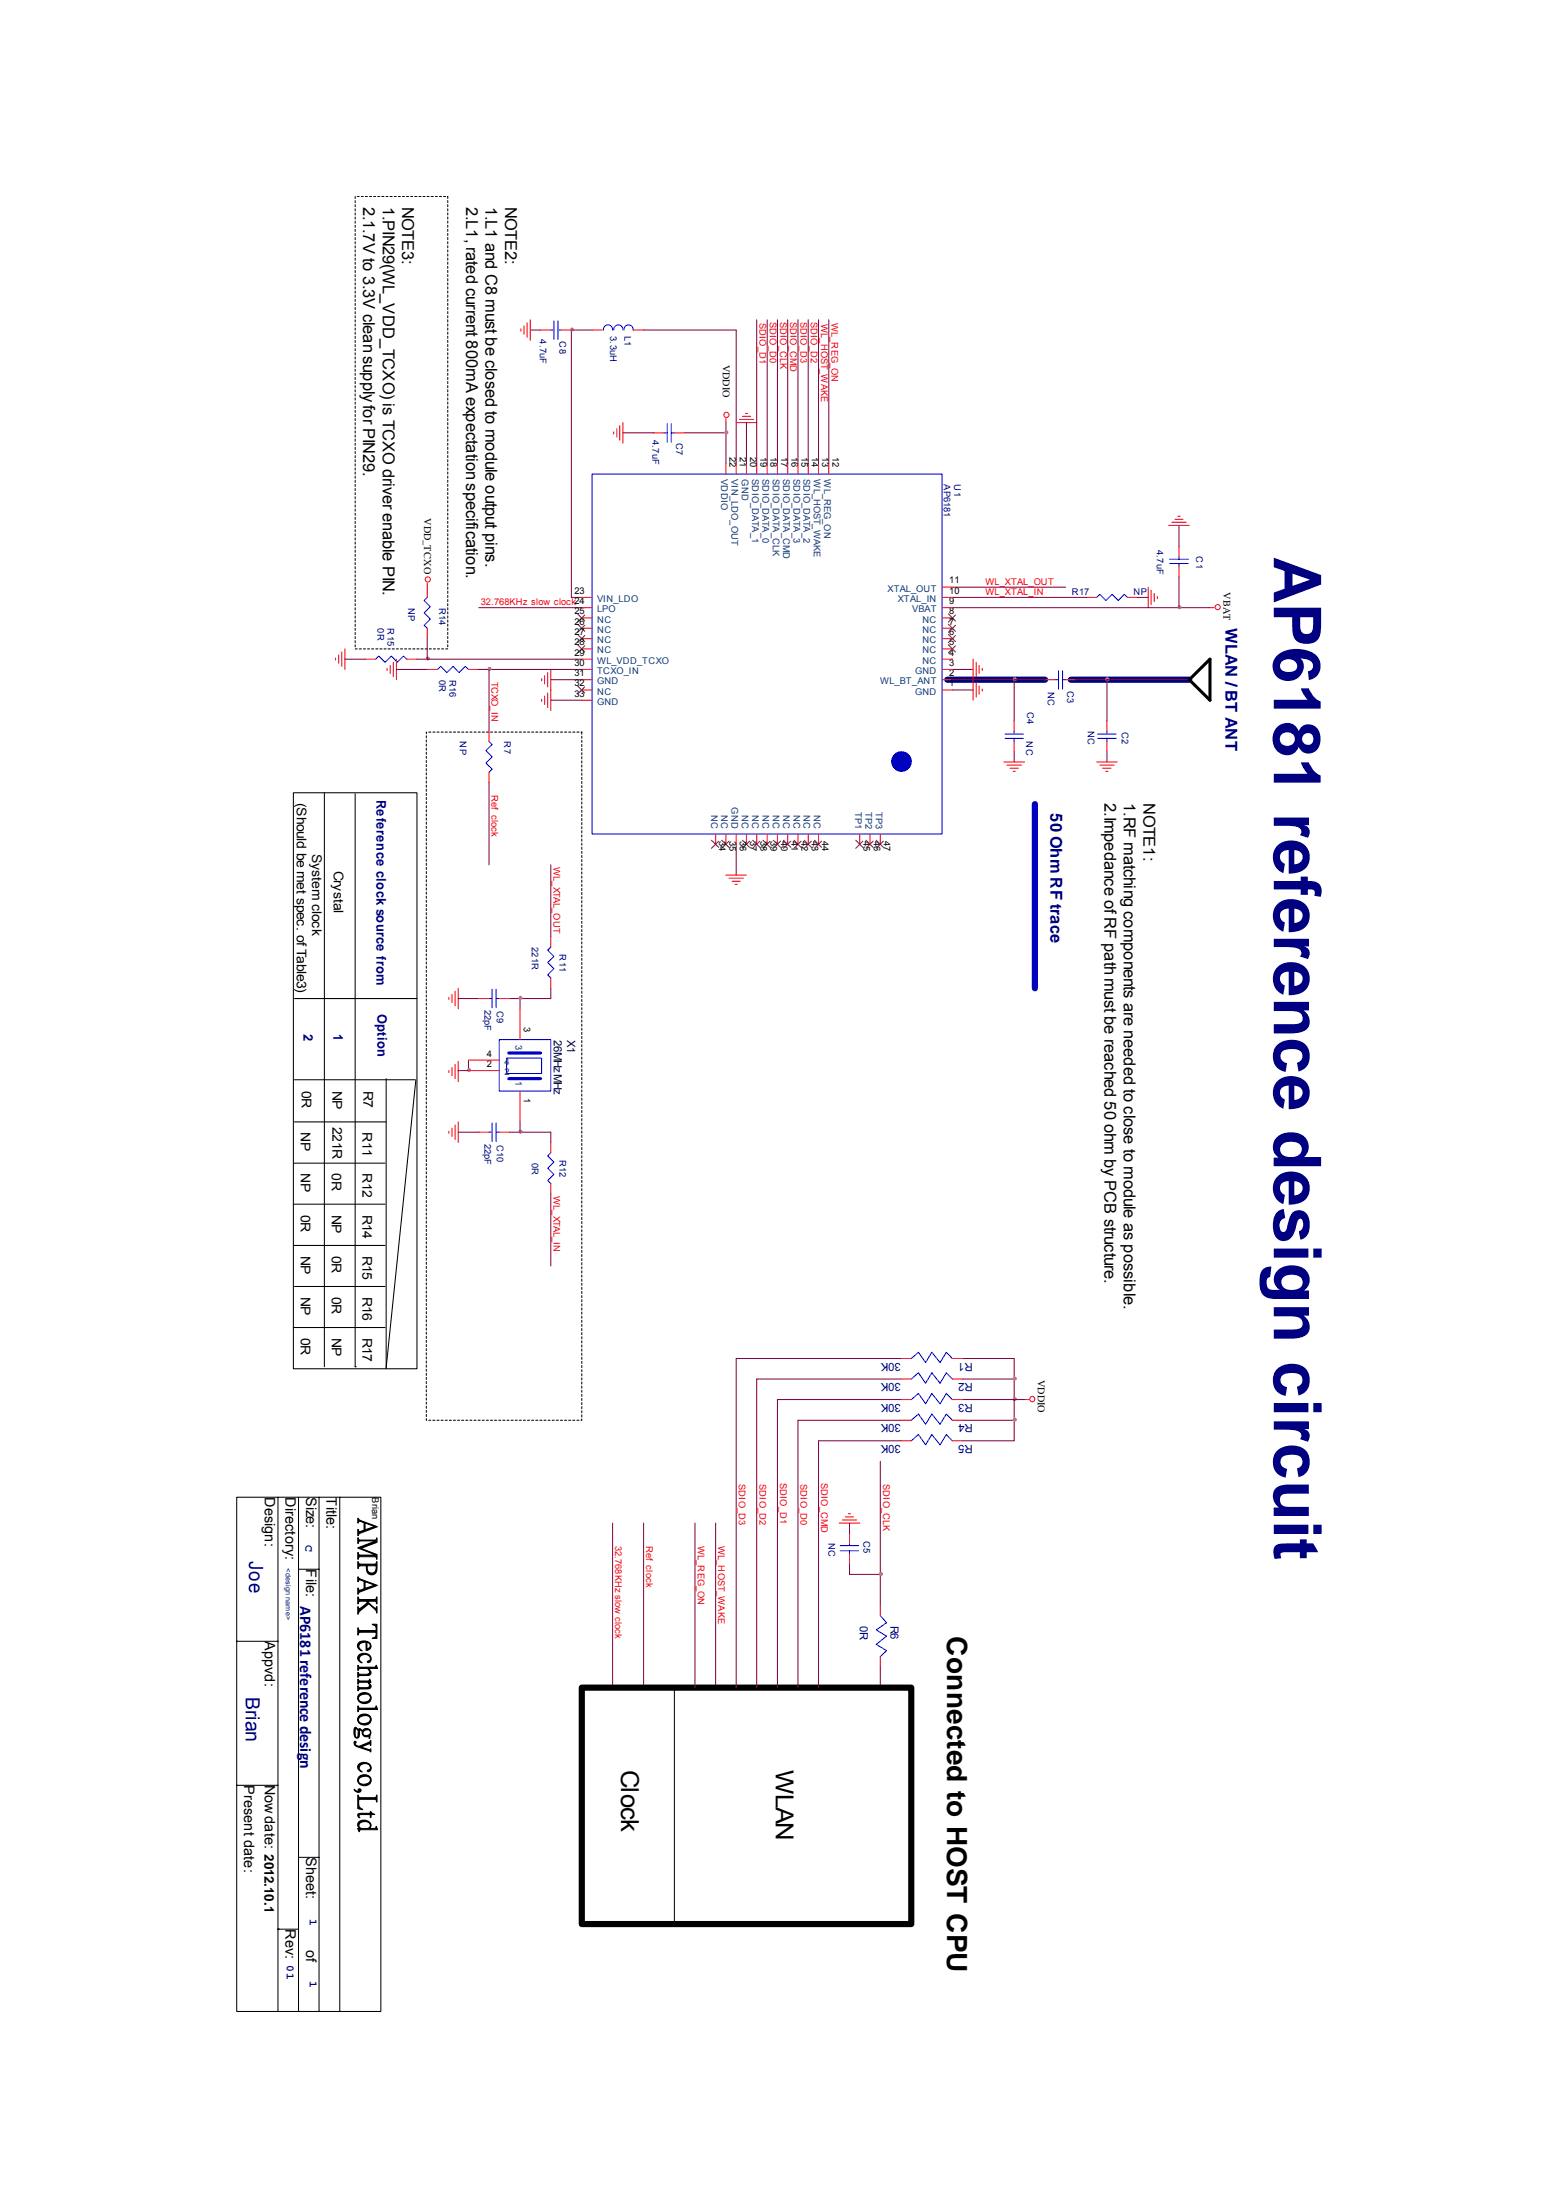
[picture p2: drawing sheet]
<svg xmlns="http://www.w3.org/2000/svg" width="210mm" height="297mm" viewBox="0 0 210 297" stroke-linecap="round" stroke-linejoin="round" font-family="sans-serif">
<g fill="none" stroke="#800040" stroke-width=".14">
<path d="M71.6 44.6h1.3M79.9 44.6h-2.8v36.1h1.4M84.1 58.4h4.1M86.9 44.6h12.4v18M92.4 58.4h5.6M98 58.4v4.2M98 57.1v1.3M100.7 57.1v5.5M102.1 43.2v19.4M103.5 43.2v19.4M104.9 43.2v19.4M106.3 43.2v19.4"/>
<path d="M107.7 43.2v19.4M109.1 43.2v19.4M110.5 43.2v19.4M111.8 43.2v19.4M128.5 79.3h15.3M159.1 70.9v2.8M159.1 77.9v4.1M46.5 89h2.8M53.5 90.4h4.2M56.3 89h1.4M57.7 89h20.8M57.7 86.2v2.8"/>
<path d="M64.6 82h13.9M64.6 90.4h1.4M66 90.4h12.5M66 90.4v8.3M74.3 94.5h4.2M74.3 91.8h4.2M128.4 89h.1M128.5 90.4h2.8M128.5 80.7h18.1M128.5 91.8h8.4M128.5 93.2h2.8M128.5 82h30.6"/>
<path d="M136.9 91.8h4.1M136.9 91.8v5.5M145.2 91.8h4.2M149.4 91.8v5.5M149.4 91.8h11.1M153.5 80.7h1.4M159.1 82h4.2M66 105.7v11.1M74.3 116.8v9.7M99.3 114v4.1M136.9 101.5v1.4M149.4 101.5v1.4"/>
<path d="M61.8 134.8h2.8M68.8 134.8h1.4M74.3 133.4v1.4h-4.1v1.4M61.8 152.9h2.8M63.2 143.1v1.4h-1.4v.2M68.8 152.9h1.4M70.2 152.9h4.1v1.3M70.2 151.5v1.4M74.3 161.2v9.7M118.8 197.3v15.3M121.6 194.5h-11.1v33.4M121.6 191.8h-13.9v36.1"/>
<path d="M121.6 189h-16.7v38.9M121.6 183.4h-22.3v44.5M121.6 186.2h-19.5v41.7M129.9 183.4h7v2.8M129.9 189h7M129.9 191.8h7M129.9 186.2h7M136.9 191.8v2.7h-7M136.9 186.2v2.8M136.9 189h1.4M136.9 189v2.8M82.7 205.6v22.3"/>
<path d="M86.9 205.6v22.3M93.8 205.6v22.3M96.6 205.6v22.3M114.6 205.6v1.4M114.6 211.2v1.4h4.2M118.8 212.6v4.2M118.8 225.1v2.8"/>
</g>
<g fill="none" stroke="#f00" stroke-width=".14">
<path d="M70.3 44.4v.3M70.7 44v1.1M71.1 43.6v1.9M71.6 43.2v2.7M72.9 44.6h1.4M75.7 44.6h1.4M79.9 44.6h1.4M82.8 58.3v.3M83.2 57.9v1.1M83.6 57.5v1.9M84.1 57.1v2.7M85.4 44.6h1.5"/>
<path d="M88.2 58.4h1.4M91 58.4h1.4M98 56.5v.6M99.3 57.1h2.8M99.8 56.6h1.9M100.2 56.2h1.1M100.6 55.8h.3M57.7 78.7v2M98 62.6v1.4M99.3 62.6v1.4M100.7 62.6v1.4M102.1 62.6v1.4"/>
<path d="M103.5 62.6v1.4M104.9 62.6v1.4M106.3 62.6v1.4M107.7 62.6v1.4M109.1 62.6v1.4M110.5 62.6v1.4M111.8 62.6v1.4M127.1 79.3h1.4M154.9 79.3v2.7M155.3 79.7v1.9M157.7 70.9h2.8M158.1 70.5h2"/>
<path d="M158.6 70.1h1M159 69.7h.3M159.1 73.7v1.4M159.1 76.5v1.4M45.3 88.9v.2M45.7 88.4v1.1M46.1 88v2M46.5 87.6v2.8M49.3 89h1.4M52.2 90.2v.3M52.7 89.8v1.1M53.1 89.4v2"/>
<path d="M53.5 89v2.8M54.9 89h1.4M57.7 84.8v1.4M57.7 90.4h1.3M63.2 90.4h1.4M66 98.7v1.4M73.1 91.6v.3M73.1 94.4v.3M73.5 91.2v1.1M73.5 94v1.1M73.9 90.8v1.9M73.9 93.6v1.9"/>
<path d="M74.3 90.4v5.5M78.5 90.4h1.4M78.5 94.5h1.4M78.5 91.8h1.4M78.5 83.4h1.4M78.5 84.8h1.4M78.5 86.2h1.4M78.5 87.6h1.4M78.5 82h1.4M78.5 93.2h1.4M78.5 89h1.4M78.5 80.7h1.4"/>
<path d="M127.1 91.8h1.4M127.1 90.4h1.4M127.1 93.2h1.4M127.1 83.4h1.4M127.1 82h1.4M127.1 89h1.4M127.1 87.6h1.4M127.1 80.7h1.4M127.1 86.2h1.4M127.1 84.8h1.4M131.3 89v5.5M131.7 89.4v2"/>
<path d="M131.7 92.2v1.9M132.1 89.8v1.1M132.1 92.6v1.1M132.6 90.2v.3M132.6 93v.3M136.9 97.3v1.4M141 91.8h1.4M143.8 91.8h1.4M146.6 80.7h1.4M149.4 97.3v1.4M152.2 80.7h1.3M155.8 80.1v1.1"/>
<path d="M156.2 80.5v.3M163.3 82h.5M66 104.3v1.4M96.6 112.6v1.4M98 118.1h2.7M98 112.6v1.4M98.4 118.6h1.9M98.8 119h1.1M99.2 119.4h.3M99.3 112.6v1.4M100.7 112.6v1.4M102.1 112.6v1.4"/>
<path d="M103.5 112.6v1.4M104.9 112.6v1.4M106.3 112.6v1.4M107.7 112.6v1.4M109.1 112.6v1.4M110.5 112.6v1.4M116 112.6v1.4M117.4 112.6v1.4M118.8 112.6v1.4M135.5 102.9h2.8M135.9 103.3h1.9M136.3 103.7h1.1"/>
<path d="M136.7 104.1h.3M136.9 100.1v1.4M148 102.9h2.8M148.4 103.3h1.9M148.8 103.7h1.1M149.2 104.1h.3M149.4 100.1v1.4M60.6 134.7v.2M61 134.3v1.1M61.4 133.8v2M61.8 133.4v2.8M64.6 134.8h1.4"/>
<path d="M67.4 134.8h1.4M70.2 136.2v4.2M74.3 132v1.4M74.3 126.5v1.4M60.6 144.5v.3M60.6 152.7v.3M61 144.1v1.1M61 152.3v1.1M61.4 143.7v1.9M61.4 151.9v2M61.8 143.3v2.8M61.8 151.5v2.7"/>
<path d="M63.2 144.5h4.2M63.2 143.1h4.2M64.6 152.9h1.4M67.4 152.9h1.4M70.2 147.3v4.2M74.3 159.8v1.4M74.3 154.2v1.4M121.6 194.5h1.4M121.6 191.8h1.4M121.6 189h1.4M121.6 186.2h1.4M121.6 183.4h1.4"/>
<path d="M128.5 194.5h1.4M128.5 191.8h1.4M128.5 189h1.4M128.5 186.2h1.4M128.5 183.4h1.4M138.3 189h.5M113.3 205.6h2.7M113.7 205.2h1.9M114.1 204.8h1.1M114.5 204.4h.3M114.6 207v1.4M114.6 209.8v1.4"/>
<path d="M118.8 216.8v1.3M118.8 223.7v1.4"/>
<circle cx="98" cy="56" r=".35"/>
<circle cx="57.7" cy="78.2" r=".35"/>
<circle cx="164.3" cy="82" r=".34"/>
<circle cx="139.3" cy="188.9" r=".35"/>
</g>
<path d="M91 227.9v31.9" fill="none" stroke="#000" stroke-width=".13"/>
<g fill="none" stroke="#00f" stroke-width=".14">
<path d="M74.3 44.6h.5M74.8 43.3v2.5M75.3 43.3v2.5M75.3 44.6h.4M81.4 44.6a.62 .62 0 0 1 .7-.7 .62 .62 0 0 1 .6 .7M82.8 44.6a.62 .62 0 0 1 .6-.7 .62 .62 0 0 1 .7 .7M84.2 44.6a.62 .62 0 0 1 .6-.7 .62 .62 0 0 1 .6 .7M89.6 58.4h.4M90 57.2v2.5M90.6 58.4h.4M90.6 57.2v2.5M79.9 64h47.2v48.6h-47.2z"/>
<path d="M157.8 76.1h2.6M157.8 75.5h2.6M159.1 76.1v.4M159.1 75.1v.4M50.7 89l.4-.4 .9 .8 .8-.8 .8 .8 .9-.8 .4 .4M57.7 80.7l-.5 .4 .9 .8-.9 .8 .9 .9-.9 .8 .5 .4M59 90.4l.5-.4 .8 .8 .8-.8 .9 .8 .8-.8 .4 .4M135.6 99.7h2.5M135.6 99.1h2.5M136.9 99.7v.4M136.9 98.7v.4M142.4 91.8h.4"/>
<path d="M142.8 90.5v2.5M143.4 91.8h.4M143.4 90.5v2.5M148 80.7l.4-.5 .8 .9 .9-.9 .8 .9 .8-.9 .5 .5M148.1 99.7h2.5M148.1 99.1h2.5M149.4 99.7v.4M149.4 98.7v.4M66 100.1l.4 .4-.8 .8 .8 .9-.8 .8 .8 .8-.4 .5M66 134.8h.4M66.4 133.6v2.5M67 133.6v2.5"/>
<path d="M67 134.8h.4M74.3 127.9l-.4 .4 .9 .8-.9 .9 .9 .8-.9 .8 .4 .4M66 152.9h.4M66.4 151.6v2.5M67 151.6v2.5M67 152.9h.4M67.4 140.4h6.9v6.9h-6.9zM68.4 142.9h4.7v2h-4.7zM74.3 155.6l-.4 .5 .9 .8-.9 .8 .9 .9-.9 .8 .4 .4M123 194.5l.9-.8 1 1.4 .8-1.4 1.2 1.4 .8-1.4 .8 .8M123 191.8l.9-.9 1 1.4 .8-1.4 1.2 1.4 .8-1.4 .8 .9M123 189l.9-.9 1 1.4 .8-1.4 1.2 1.4 .8-1.4 .8 .9"/>
<path d="M123 186.2l.9-.8 1 1.4 .8-1.4 1.2 1.4 .8-1.4 .8 .8M123 183.4l.9-.8 1 1.4 .8-1.4 1.2 1.4 .8-1.4 .8 .8M113.4 209.4h2.5M113.4 208.7h2.5M114.6 208.4v.3M114.6 209.4v.4M118.8 218.1l.8 1-1.3 1 1.3 .8-1.3 1.1 1.3 .9-.8 .8"/>
</g>
<path d="M127.8 91.8h13.2M144.5 91.8h16" fill="none" stroke="#000080" stroke-width=".83"/>
<g fill="#f0f" stroke="#f0f" stroke-width=".14">
<path d="M136.8 188.8h.3v.2l-.3 .1z" fill-rule="evenodd"/>
<path d="M63.1 144.3h.3v.3h-.3z" fill-rule="evenodd"/>
<path d="M70.1 134.6h.3v.3h-.3z" fill-rule="evenodd"/>
<path d="M70.1 152.7h.3v.2h-.3z" fill-rule="evenodd"/>
<path d="M136.8 191.5h.3v.3h-.3z" fill-rule="evenodd"/>
<path d="M136.8 186h.3v.3h-.3z" fill-rule="evenodd"/>
<path d="M118.7 212.4h.3v.3h-.3z" fill-rule="evenodd"/>
<path d="M77 44.3h.3v.3h-.3z" fill-rule="evenodd"/>
<path d="M97.9 58.2h.3v.3h-.3z" fill-rule="evenodd"/>
<path d="M159 81.8h.3v.3h-.3z" fill-rule="evenodd"/>
<path d="M136.8 91.6h.3v.3h-.3z" fill-rule="evenodd"/>
<path d="M149.3 91.6h.3v.3h-.3z" fill-rule="evenodd"/>
<circle cx="57.7" cy="88.9" r=".2"/>
<circle cx="66.1" cy="90.3" r=".21"/>
</g>
<g fill="none" stroke="#000" stroke-width=".14">
<path d="M39.6 107h16.7v77.8h-16.7zM43.8 107v77.5M47.9 107.2v77.3M39.7 134.8h16.6M39.6 157h12.4M39.7 151.5h12.4M39.7 145.8h16.3M52.1 145.6v39.2M56.1 145.8l-4 38.9M39.6 168.2h12.4M39.6 162.6h12.4M39.6 179.2h12.4"/>
<path d="M39.7 173.7h12.3M47.9 184.5h.1M31.9 202.2h19.5v69.4h-19.5zM37.5 202.2v69.4M40.3 202.2v69.4M40.3 211.9h2.8M43.1 202.2v69.4M45.9 202.2v69.4M31.9 221.6h5.6M31.9 241.1h5.6M40.3 250.8h2.8M37.5 260.5h.1"/>
<path d="M37.5 260.5h2.8"/>
</g>
<path d="M139.7 108.6v24.8" fill="none" stroke="#0000a0" stroke-width=".83"/>
<path d="M47.9 26.5h12.5v61.1h-12.5zM57.5 98.8h21v93h-21z" fill="none" stroke="#000" stroke-width=".14" stroke-dasharray=".3 .3"/>
<path d="M68.6 142.2h4.3M68.6 145.6h4.3" fill="none" stroke="#00f" stroke-width=".42"/>
<path d="M78.5 227.9h44.5v31.9h-44.5z" fill="none" stroke="#000" stroke-width=".83"/>
<circle cx="121.7" cy="102.8" r="1.33" fill="#00f" stroke="#00f" stroke-width=".14"/>
<g fill="none" stroke="#804000" stroke-width=".14">
<path d="M77.9 82.9l1 1M77.9 84.3l1 .9M77.9 85.7l1 .9M77.9 87l1 1M77.9 92.6l1 1M78.9 83l-1 1M78.9 84.4l-1 1M78.9 85.8l-1 1M78.9 87.2l-1 1M78.9 92.7l-1 1M128 82.9l.9 1M128 87l.9 1"/>
<path d="M128 85.7l.9 .9M128 84.3l.9 .9M128.9 83l-.9 1M128.9 87.2l-.9 1M128.9 85.8l-.9 1M128.9 84.4l-.9 1M96 113.4l1 1M97 113.6l-1 .9M97.4 113.4l1 1M98.4 113.6l-1 .9M100.2 113.4l1 1M101.2 113.6l-1 .9"/>
<path d="M101.6 113.4l.9 1M102.5 113.6l-.9 .9M103 113.4l.9 1M103.9 113.6l-.9 .9M104.3 113.4l1 1M105.3 113.6l-1 .9M105.7 113.4l1 1M106.7 113.6l-1 .9M107.1 113.4l1 1M108.1 113.6l-1 .9M108.5 113.4l1 1M109.5 113.6l-1 .9"/>
<path d="M109.9 113.4l1 1M110.9 113.6l-1 .9M115.5 113.4l.9 1M116.4 113.6l-.9 .9M116.9 113.4l.9 1M117.8 113.6l-.9 .9M118.3 113.4l.9 1M119.2 113.6l-.9 .9"/>
</g>
<path d="M160.5 91.8l2.8-2.8v5.5z" fill="none" stroke="#000" stroke-width=".42"/>
<text font-size="8.9" fill="#000080" x="171.9" y="75.1" transform="rotate(90 171.9 75.1)">AP6181 reference design circuit</text>
<text font-size="3.8" x="127.8" y="220.9" transform="rotate(90 127.8 220.9)">Connected to HOST CPU</text>
<text font-size="3.6" x="48.5" y="204.9" transform="rotate(90 48.5 204.9)">AMPAK Technology co,Ltd</text>
<g font-size="3.3">
<text x="83.8" y="239" transform="rotate(90 83.8 239)">Clock</text>
<text x="104.7" y="239" transform="rotate(90 104.7 239)">WLAN</text>
</g>
<g font-size="2.6" fill="#000080">
<text x="33.6" y="210.8" transform="rotate(90 33.6 210.8)">Joe</text>
<text x="33.2" y="229.1" transform="rotate(90 33.2 229.1)">Brian</text>
</g>
<g font-size="2.2">
<text x="49" y="27.9" transform="rotate(90 49 27.9)">2.1.7V to 3.3V clean supply for PIN29.</text>
<text x="51.6" y="27.9" transform="rotate(90 51.6 27.9)">1.PIN29(WL_VDD_TCXO) is TCXO driver enable PIN.</text>
<text x="54.3" y="27.9" transform="rotate(90 54.3 27.9)">NOTE3:</text>
<text x="62.9" y="27.9" transform="rotate(90 62.9 27.9)">2.L1, rated current 800mA expectation specification.</text>
<text x="65.5" y="27.9" transform="rotate(90 65.5 27.9)">1.L1 and C8 must be closed to module output pins.</text>
<text x="68.2" y="27.9" transform="rotate(90 68.2 27.9)">NOTE2:</text>
<text x="149.1" y="108.4" transform="rotate(90 149.1 108.4)">2.Impedance of RF path must be reached 50 ohm by PCB structure.</text>
<text x="151.7" y="108.4" transform="rotate(90 151.7 108.4)">1.RF matching components are needed to close to module as possible.</text>
<text x="154.3" y="108.4" transform="rotate(90 154.3 108.4)">NOTE1:</text>
</g>
<g font-size="2.2" fill="#000080">
<text x="165.4" y="84.8" transform="rotate(90 165.4 84.8)">WLAN / BT ANT</text>
<text x="141.8" y="109.8" transform="rotate(90 141.8 109.8)">50 Ohm RF trace</text>
<text x="40.5" y="216.9" transform="rotate(90 40.5 216.9)">AP6181 reference design</text>
</g>
<g font-size="1.9">
<text x="35.7" y="202.2" transform="rotate(90 35.7 202.2)">Design:</text>
<text x="38.5" y="202.2" transform="rotate(90 38.5 202.2)">Directory:</text>
<text x="41.3" y="202.2" transform="rotate(90 41.3 202.2)">Size:</text>
<text x="44.1" y="202.2" transform="rotate(90 44.1 202.2)">Title:</text>
<text x="41.3" y="211.9" transform="rotate(90 41.3 211.9)">File:</text>
<text x="35.7" y="221.6" transform="rotate(90 35.7 221.6)">Appvd:</text>
<text x="33" y="241.1" transform="rotate(90 33 241.1)">Present date:</text>
<text x="35.7" y="241.1" transform="rotate(90 35.7 241.1)">Now date: 2012.10.1</text>
<text x="41.3" y="250.8" transform="rotate(90 41.3 250.8)">Sheet:</text>
<text x="38.5" y="260.5" transform="rotate(90 38.5 260.5)">Rev:</text>
<text x="41.3" y="263.3" transform="rotate(90 41.3 263.3)">of</text>
</g>
<g font-size="1.8">
<text x="40" y="108.4" transform="rotate(90 40 108.4)">(Should be met spec. of Table3)</text>
<text x="42.1" y="115.3" transform="rotate(90 42.1 115.3)">System clock</text>
<text x="45" y="117.6" transform="rotate(90 45 117.6)">Crystal</text>
<text x="40.7" y="147.3" transform="rotate(90 40.7 147.3)">0R</text>
<text x="44.9" y="147.3" transform="rotate(90 44.9 147.3)">NP</text>
<text x="49.1" y="147.3" transform="rotate(90 49.1 147.3)">R7</text>
<text x="40.6" y="152.9" transform="rotate(90 40.6 152.9)">NP</text>
<text x="44.9" y="152.2" transform="rotate(90 44.9 152.2)">221R</text>
<text x="48.9" y="152.9" transform="rotate(90 48.9 152.9)">R11</text>
<text x="40.6" y="158.4" transform="rotate(90 40.6 158.4)">NP</text>
<text x="44.8" y="158.4" transform="rotate(90 44.8 158.4)">0R</text>
<text x="48.9" y="158.4" transform="rotate(90 48.9 158.4)">R12</text>
<text x="40.6" y="164" transform="rotate(90 40.6 164)">0R</text>
<text x="44.8" y="164" transform="rotate(90 44.8 164)">NP</text>
<text x="48.9" y="164" transform="rotate(90 48.9 164)">R14</text>
<text x="40.6" y="169.5" transform="rotate(90 40.6 169.5)">NP</text>
<text x="44.8" y="169.5" transform="rotate(90 44.8 169.5)">0R</text>
<text x="48.9" y="169.5" transform="rotate(90 48.9 169.5)">R15</text>
<text x="40.6" y="175.1" transform="rotate(90 40.6 175.1)">NP</text>
<text x="44.8" y="175.1" transform="rotate(90 44.8 175.1)">0R</text>
<text x="48.9" y="175.1" transform="rotate(90 48.9 175.1)">R16</text>
<text x="40.6" y="180.7" transform="rotate(90 40.6 180.7)">0R</text>
<text x="44.8" y="180.7" transform="rotate(90 44.8 180.7)">NP</text>
<text x="48.9" y="180.7" transform="rotate(90 48.9 180.7)">R17</text>
</g>
<g font-size="1.8" fill="#000080">
<text x="50.8" y="108" transform="rotate(90 50.8 108)">Reference clock source from</text>
<text x="50.9" y="136.9" transform="rotate(90 50.9 136.9)">Option</text>
<text x="41" y="139.6" transform="rotate(90 41 139.6)">2</text>
<text x="45" y="139.6" transform="rotate(90 45 139.6)">1</text>
</g>
<g font-size="1.5" fill="#000040">
<text x="74.8" y="140.4" transform="rotate(90 74.8 140.4)">26MHzMHz</text>
<text x="76.6" y="140.4" transform="rotate(90 76.6 140.4)">X1</text>
</g>
<g font-size="1.5" fill="#000080">
<text x="121.6" y="184" transform="rotate(-180 121.6 184)">30K</text>
<text x="131.3" y="184" transform="rotate(-180 131.3 184)">R1</text>
<text x="121.6" y="189.5" transform="rotate(-180 121.6 189.5)">30K</text>
<text x="121.6" y="186.7" transform="rotate(-180 121.6 186.7)">30K</text>
<text x="131.3" y="189.5" transform="rotate(-180 131.3 189.5)">R3</text>
<text x="131.3" y="186.7" transform="rotate(-180 131.3 186.7)">R2</text>
<text x="121.6" y="195.1" transform="rotate(-180 121.6 195.1)">30K</text>
<text x="121.6" y="192.3" transform="rotate(-180 121.6 192.3)">30K</text>
<text x="131.3" y="195.1" transform="rotate(-180 131.3 195.1)">R5</text>
<text x="131.3" y="192.3" transform="rotate(-180 131.3 192.3)">R4</text>
<text x="41.2" y="208.6" transform="rotate(90 41.2 208.6)">C</text>
<text x="116" y="219.5" transform="rotate(90 116 219.5)">0R</text>
<text x="120.2" y="219.5" transform="rotate(90 120.2 219.5)">R6</text>
<text x="41.8" y="259.1" transform="rotate(90 41.8 259.1)">1</text>
<text x="38.7" y="265.3" transform="rotate(90 38.7 265.3)">01</text>
<text x="41.8" y="267.4" transform="rotate(90 41.8 267.4)">1</text>
</g>
<g font-size="1.4">
<text x="97.5" y="49.3" transform="rotate(90 97.5 49.3)">VDDIO</text>
<text x="57.2" y="70" transform="rotate(90 57.2 70)">VDD_TCXO</text>
<text x="165.1" y="80" transform="rotate(90 165.1 80)">VBAT</text>
<text x="140.1" y="186.3" transform="rotate(90 140.1 186.3)">VDDIO</text>
</g>
<g font-size="1.3" fill="#000080">
<text x="72.9" y="45.8" transform="rotate(90 72.9 45.8)">4.7uF</text>
<text x="75.5" y="46.1" transform="rotate(90 75.5 46.1)">C8</text>
<text x="82.3" y="45.4" transform="rotate(90 82.3 45.4)">3.3uH</text>
<text x="84.3" y="45.4" transform="rotate(90 84.3 45.4)">L1</text>
<text x="88" y="59.4" transform="rotate(90 88 59.4)">4.7uF</text>
<text x="91.2" y="59.9" transform="rotate(90 91.2 59.9)">C7</text>
<text x="127.4" y="65.4" transform="rotate(90 127.4 65.4)">AP6181</text>
<text x="128.7" y="65.4" transform="rotate(90 128.7 65.4)">U1</text>
<text x="156.1" y="74.3" transform="rotate(90 156.1 74.3)">4.7uF</text>
<text x="161.4" y="75.1" transform="rotate(90 161.4 75.1)">C1</text>
<text x="55.1" y="82.1" transform="rotate(90 55.1 82.1)">NP</text>
<text x="59.3" y="82.1" transform="rotate(90 59.3 82.1)">R14</text>
<text x="144.6" y="80.3">R17</text>
<text x="153" y="80.3">NP</text>
<text x="50.9" y="84.8" transform="rotate(90 50.9 84.8)">0R</text>
<text x="52.3" y="84.8" transform="rotate(90 52.3 84.8)">R15</text>
<text x="59.3" y="91.8" transform="rotate(90 59.3 91.8)">0R</text>
<text x="60.6" y="91.8" transform="rotate(90 60.6 91.8)">R16</text>
<text x="141.4" y="93.5" transform="rotate(90 141.4 93.5)">NC</text>
<text x="144" y="93.3" transform="rotate(90 144 93.3)">C3</text>
<text x="62" y="100.1" transform="rotate(90 62 100.1)">NP</text>
<text x="68" y="100.1" transform="rotate(90 68 100.1)">R7</text>
<text x="138.5" y="100.1" transform="rotate(90 138.5 100.1)">NC</text>
<text x="138.6" y="96.1" transform="rotate(90 138.6 96.1)">C4</text>
<text x="146.8" y="98.7" transform="rotate(90 146.8 98.7)">NC</text>
<text x="151.4" y="98.9" transform="rotate(90 151.4 98.9)">C2</text>
<text x="71.8" y="127.9" transform="rotate(90 71.8 127.9)">221R</text>
<text x="75.5" y="128.9" transform="rotate(90 75.5 128.9)">R11</text>
<text x="65.4" y="136.4" transform="rotate(90 65.4 136.4)">22pF</text>
<text x="67" y="136.5" transform="rotate(90 67 136.5)">C9</text>
<text x="65.4" y="154.4" transform="rotate(90 65.4 154.4)">22pF</text>
<text x="67" y="154.5" transform="rotate(90 67 154.5)">C10</text>
<text x="71.8" y="157" transform="rotate(90 71.8 157)">0R</text>
<text x="75.5" y="156.6" transform="rotate(90 75.5 156.6)">R12</text>
<text x="111.8" y="208.3" transform="rotate(90 111.8 208.3)">NC</text>
<text x="116.5" y="208" transform="rotate(90 116.5 208)">C5</text>
</g>
<g font-size="1.3" fill="#f00">
<text x="102.5" y="43.6" transform="rotate(90 102.5 43.6)">SDIO_D1</text>
<text x="103.9" y="43.5" transform="rotate(90 103.9 43.5)">SDIO_D0</text>
<text x="105.3" y="43.5" transform="rotate(90 105.3 43.5)">SDIO_CLK</text>
<text x="106.6" y="43.5" transform="rotate(90 106.6 43.5)">SDIO_CMD</text>
<text x="108" y="43.5" transform="rotate(90 108 43.5)">SDIO_D3</text>
<text x="109.4" y="43.5" transform="rotate(90 109.4 43.5)">SDIO_D2</text>
<text x="110.8" y="43.7" transform="rotate(90 110.8 43.7)">WL_HOST_WAKE</text>
<text x="112.2" y="43.6" transform="rotate(90 112.2 43.6)">WL_REG_ON</text>
<text x="64.9" y="81.7">32.768KHz slow clock24</text>
<text x="133" y="80.3">WL_XTAL_IN</text>
<text x="133" y="78.9">WL_XTAL_OUT</text>
<text x="66.3" y="92.1" transform="rotate(90 66.3 92.1)">TCXO_IN</text>
<text x="66.3" y="107.3" transform="rotate(90 66.3 107.3)">Ref clock</text>
<text x="74.7" y="117.1" transform="rotate(90 74.7 117.1)">WL_XTAL_OUT</text>
<text x="74.7" y="161.5" transform="rotate(90 74.7 161.5)">WL_XTAL_IN</text>
<text x="99.7" y="200.4" transform="rotate(90 99.7 200.4)">SDIO_D3</text>
<text x="102.5" y="200.4" transform="rotate(90 102.5 200.4)">SDIO_D2</text>
<text x="105.3" y="200.2" transform="rotate(90 105.3 200.2)">SDIO_D1</text>
<text x="108" y="200.4" transform="rotate(90 108 200.4)">SDIO_D0</text>
<text x="110.8" y="200.2" transform="rotate(90 110.8 200.2)">SDIO_CMD</text>
<text x="119.2" y="200.4" transform="rotate(90 119.2 200.4)">SDIO_CLK</text>
<text x="83" y="208.7" transform="rotate(90 83 208.7)">32.768KHz slow clock</text>
<text x="87.2" y="208.7" transform="rotate(90 87.2 208.7)">Ref clock</text>
<text x="94.2" y="208.7" transform="rotate(90 94.2 208.7)">WL_REG_ON</text>
<text x="96.9" y="208.7" transform="rotate(90 96.9 208.7)">WL_HOST_WAKE</text>
</g>
<g font-size="1.3" fill="#004080">
<text x="97.3" y="64.7" transform="rotate(90 97.3 64.7)">VDDIO</text>
<text x="98.7" y="64.7" transform="rotate(90 98.7 64.7)">VIN_LDO_OUT</text>
<text x="100.1" y="64.7" transform="rotate(90 100.1 64.7)">GND</text>
<text x="101.5" y="64.7" transform="rotate(90 101.5 64.7)">SDIO_DATA_1</text>
<text x="102.9" y="64.7" transform="rotate(90 102.9 64.7)">SDIO_DATA_0</text>
<text x="104.3" y="64.7" transform="rotate(90 104.3 64.7)">SDIO_DATA_CLK</text>
<text x="105.7" y="64.7" transform="rotate(90 105.7 64.7)">SDIO_DATA_CMD</text>
<text x="107.1" y="64.7" transform="rotate(90 107.1 64.7)">SDIO_DATA_3</text>
<text x="108.5" y="64.7" transform="rotate(90 108.5 64.7)">SDIO_DATA_2</text>
<text x="109.8" y="64.7" transform="rotate(90 109.8 64.7)">WL_HOST_WAKE</text>
<text x="111.2" y="64.7" transform="rotate(90 111.2 64.7)">WL_REG_ON</text>
<text x="80.6" y="82.7">LPO</text>
<text x="80.6" y="81.3">VIN_LDO</text>
<text x="119.8" y="79.9">XTAL_OUT</text>
<text x="121.1" y="81.3">XTAL_IN</text>
<text x="123.1" y="82.7">VBAT</text>
<text x="80.6" y="84.1">NC</text>
<text x="80.6" y="85.5">NC</text>
<text x="80.6" y="86.8">NC</text>
<text x="80.6" y="88.2">NC</text>
<text x="80.6" y="89.6">WL_VDD_TCXO</text>
<text x="124.5" y="84.1">NC</text>
<text x="124.5" y="89.6">NC</text>
<text x="124.5" y="88.2">NC</text>
<text x="124.5" y="86.8">NC</text>
<text x="124.5" y="85.5">NC</text>
<text x="80.6" y="91">TCXO_IN</text>
<text x="80.6" y="95.2">GND</text>
<text x="80.6" y="92.4">GND</text>
<text x="80.6" y="93.8">NC</text>
<text x="118.8" y="92.4">WL_BT_ANT</text>
<text x="123.5" y="91">GND</text>
<text x="123.5" y="93.8">GND</text>
<text x="96" y="110" transform="rotate(90 96 110)">NC</text>
<text x="97.3" y="110" transform="rotate(90 97.3 110)">NC</text>
<text x="98.7" y="109" transform="rotate(90 98.7 109)">GND</text>
<text x="100.1" y="110" transform="rotate(90 100.1 110)">NC</text>
<text x="101.5" y="110" transform="rotate(90 101.5 110)">NC</text>
<text x="102.9" y="110" transform="rotate(90 102.9 110)">NC</text>
<text x="104.3" y="110" transform="rotate(90 104.3 110)">NC</text>
<text x="105.7" y="110" transform="rotate(90 105.7 110)">NC</text>
<text x="107.1" y="110" transform="rotate(90 107.1 110)">NC</text>
<text x="108.5" y="110" transform="rotate(90 108.5 110)">NC</text>
<text x="109.8" y="110" transform="rotate(90 109.8 110)">NC</text>
<text x="115.4" y="109.7" transform="rotate(90 115.4 109.7)">TP1</text>
<text x="116.8" y="109.7" transform="rotate(90 116.8 109.7)">TP2</text>
<text x="118.2" y="109.7" transform="rotate(90 118.2 109.7)">TP3</text>
<text x="68.1" y="143.8">4</text>
<text x="69.6" y="141.1" transform="rotate(90 69.6 141.1)">3</text>
<text x="68.1" y="145.2">2</text>
<text x="69.6" y="145.9" transform="rotate(90 69.6 145.9)">1</text>
</g>
<g font-size="1.3">
<text x="98.5" y="61.7" transform="rotate(90 98.5 61.7)">22</text>
<text x="99.8" y="61.7" transform="rotate(90 99.8 61.7)">21</text>
<text x="101.2" y="61.7" transform="rotate(90 101.2 61.7)">20</text>
<text x="102.6" y="61.7" transform="rotate(90 102.6 61.7)">19</text>
<text x="104" y="61.7" transform="rotate(90 104 61.7)">18</text>
<text x="105.4" y="61.7" transform="rotate(90 105.4 61.7)">17</text>
<text x="106.8" y="61.7" transform="rotate(90 106.8 61.7)">16</text>
<text x="108.2" y="61.7" transform="rotate(90 108.2 61.7)">15</text>
<text x="109.6" y="61.7" transform="rotate(90 109.6 61.7)">14</text>
<text x="111" y="61.7" transform="rotate(90 111 61.7)">13</text>
<text x="112.3" y="61.7" transform="rotate(90 112.3 61.7)">12</text>
<text x="77.5" y="83">25</text>
<text x="77.5" y="80.2">23</text>
<text x="128.1" y="80.2">10</text>
<text x="128.1" y="81.6">9</text>
<text x="128.1" y="83">8</text>
<text x="128.1" y="78.8">11</text>
<text x="77.5" y="89.9">30</text>
<text x="77.5" y="84.3">26</text>
<text x="77.5" y="85.7">27</text>
<text x="77.5" y="87.1">28</text>
<text x="77.5" y="88.5">29</text>
<text x="128.1" y="89.9">3</text>
<text x="128.1" y="88.5">4</text>
<text x="128.1" y="87.1">5</text>
<text x="128.1" y="85.7">6</text>
<text x="128.1" y="84.3">7</text>
<text x="77.5" y="94">33</text>
<text x="77.5" y="91.3">31</text>
<text x="77.5" y="92.7">32</text>
<text x="128.1" y="92.7">1</text>
<text x="128.1" y="91.3">2</text>
<text x="97.1" y="113.6" transform="rotate(90 97.1 113.6)">34</text>
<text x="98.5" y="113.6" transform="rotate(90 98.5 113.6)">35</text>
<text x="99.8" y="113.6" transform="rotate(90 99.8 113.6)">36</text>
<text x="101.2" y="113.6" transform="rotate(90 101.2 113.6)">37</text>
<text x="102.6" y="113.6" transform="rotate(90 102.6 113.6)">38</text>
<text x="104" y="113.6" transform="rotate(90 104 113.6)">39</text>
<text x="105.4" y="113.6" transform="rotate(90 105.4 113.6)">40</text>
<text x="106.8" y="113.6" transform="rotate(90 106.8 113.6)">41</text>
<text x="108.2" y="113.6" transform="rotate(90 108.2 113.6)">42</text>
<text x="109.6" y="113.6" transform="rotate(90 109.6 113.6)">43</text>
<text x="111" y="113.6" transform="rotate(90 111 113.6)">44</text>
<text x="116.5" y="113.6" transform="rotate(90 116.5 113.6)">45</text>
<text x="117.9" y="113.6" transform="rotate(90 117.9 113.6)">46</text>
<text x="119.3" y="113.6" transform="rotate(90 119.3 113.6)">47</text>
<text x="65.7" y="142.7">4</text>
<text x="70.7" y="138.7" transform="rotate(90 70.7 138.7)">3</text>
<text x="65.7" y="144.1">2</text>
<text x="70.7" y="148.3" transform="rotate(90 70.7 148.3)">1</text>
<text x="50.2" y="202.2" transform="rotate(90 50.2 202.2)">Brian</text>
</g>
<text font-size="1" fill="#000080" x="38.6" y="211.8" transform="rotate(90 38.6 211.8)">&lt;design name&gt;</text>
</svg>
